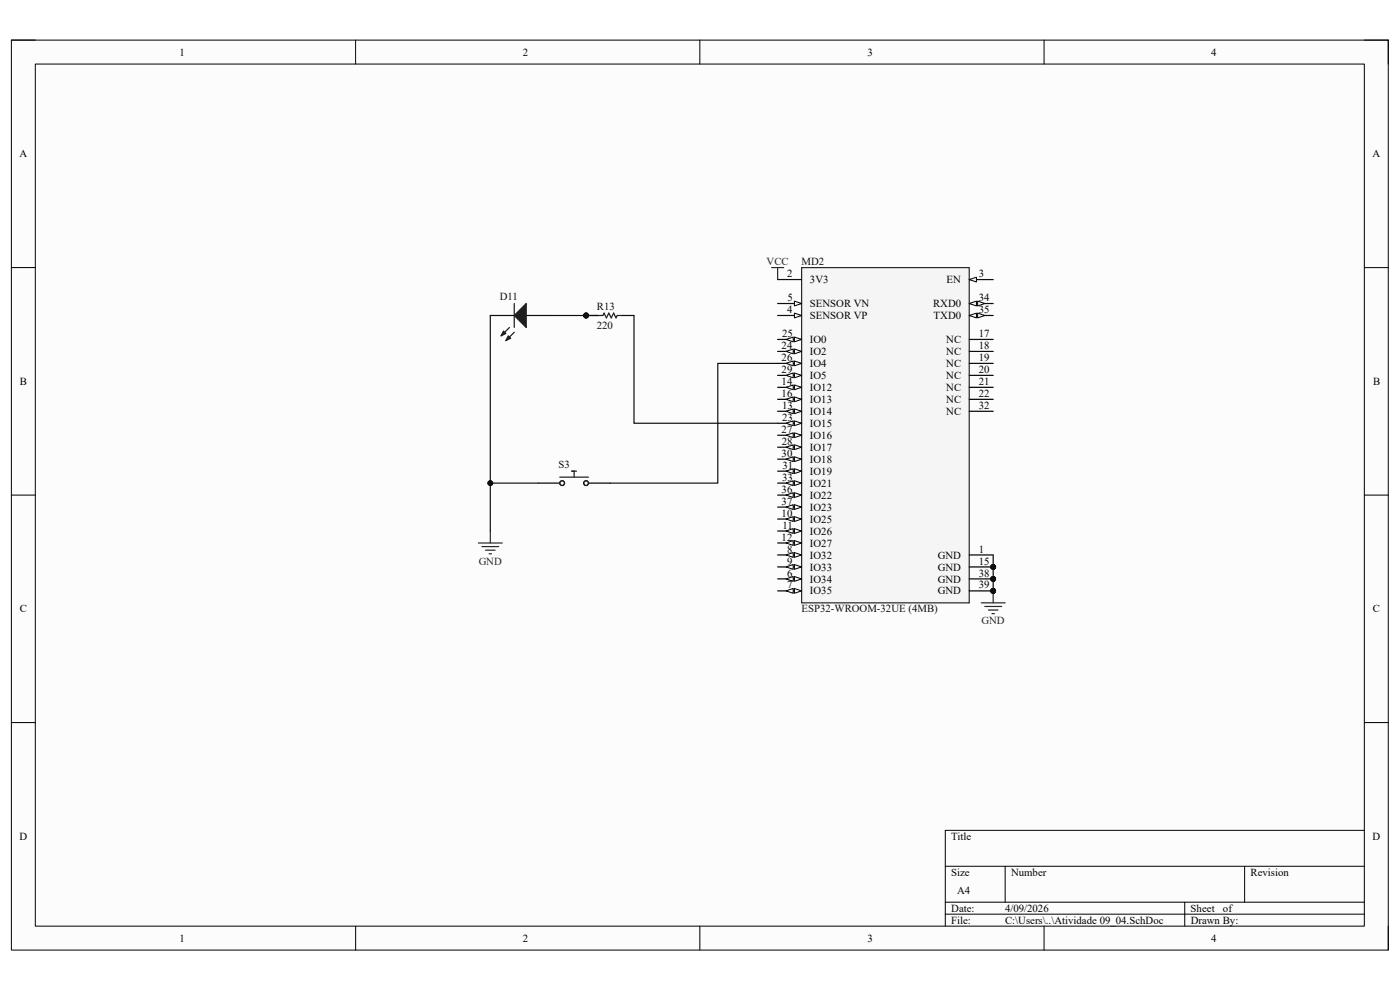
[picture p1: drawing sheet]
<svg xmlns="http://www.w3.org/2000/svg" width="297mm" height="210mm" viewBox="0 0 297 210" stroke-linecap="round" stroke-linejoin="round" font-family="sans-serif">
<path d="M2.4 8.5h292.1v193h-292.1z" fill-rule="evenodd" fill="#fcfcfc"/>
<path d="M2.4 8.5h292.1v193h-292.1z" fill="none" stroke="#000" stroke-width=".21"/>
<path d="M7.5 13.6h281.9v182.9h-281.9z" fill-rule="evenodd" fill="#fcfcfc"/>
<g fill="none" stroke="#000" stroke-width=".21">
<path d="M2.4 8.5h5.1M7.5 13.6h281.9v182.9h-281.9zM75.4 8.5v5.1M148.5 8.5v5.1M221.5 8.5v5.1M289.4 8.5h5.1v5.1M2.4 56.8h5.1M289.4 56.8h5.1M2.4 105h5.1M289.4 105h5.1M2.4 153.3h5.1M289.4 153.3h5.1"/>
<path d="M289.4 176.1h-88.9v20.4M75.4 196.5v5M148.5 196.5v5M200.5 183.8h88.9M200.5 191.4h88.9M200.5 193.9h88.9M213.2 183.8v7.6M221.5 196.5v5M251.3 191.4v5.1M264 183.8v7.6M294.5 196.5v5"/>
</g>
<circle cx="210.7" cy="120.3" r=".51" fill="#0e0e0e"/>
<circle cx="210.7" cy="120.3" r=".51" fill="none" stroke="#0e0e0e" stroke-width=".21"/>
<circle cx="210.7" cy="122.8" r=".51" fill="#0e0e0e"/>
<circle cx="210.7" cy="122.8" r=".51" fill="none" stroke="#0e0e0e" stroke-width=".21"/>
<circle cx="210.7" cy="125.4" r=".51" fill="#0e0e0e"/>
<circle cx="210.7" cy="125.4" r=".51" fill="none" stroke="#0e0e0e" stroke-width=".21"/>
<path d="M170.1 56.8h35.5v71.1h-35.5z" fill-rule="evenodd" fill="#f5f5f5"/>
<path d="M170.1 56.8h35.5v71.1h-35.5z" fill="none" stroke="#262626" stroke-width=".25"/>
<path d="M165 59.3h5.1M165 64.4h5.1" fill="none" stroke="#000" stroke-width=".25"/>
<path d="M168.5 63.9l1.6 .5-1.6 .5z" fill="#fbfbfb"/>
<path d="M168.5 63.9l1.6 .5-1.6 .5z" fill="none" stroke="#000" stroke-width=".21"/>
<path d="M165 66.9h5.1" fill="none" stroke="#000" stroke-width=".25"/>
<path d="M168.5 66.4l1.6 .5-1.6 .5z" fill="#fbfbfb"/>
<path d="M168.5 66.4l1.6 .5-1.6 .5z" fill="none" stroke="#000" stroke-width=".21"/>
<path d="M165 72h5.1" fill="none" stroke="#000" stroke-width=".25"/>
<path d="M168.5 71.5l1.6 .5-1.6 .5z" fill="#fbfbfb"/>
<path d="M168.5 71.5l1.6 .5-1.6 .5z" fill="none" stroke="#000" stroke-width=".21"/>
<path d="M166.8 72l1.5-.5v1z" fill="#fbfbfb"/>
<path d="M166.8 72l1.5-.5v1z" fill="none" stroke="#000" stroke-width=".21"/>
<path d="M165 74.5h5.1" fill="none" stroke="#000" stroke-width=".25"/>
<path d="M168.5 74l1.6 .5-1.6 .6z" fill="#fbfbfb"/>
<path d="M168.5 74l1.6 .5-1.6 .6z" fill="none" stroke="#000" stroke-width=".21"/>
<path d="M166.8 74.5l1.5-.5v1.1z" fill="#fbfbfb"/>
<path d="M166.8 74.5l1.5-.5v1.1z" fill="none" stroke="#000" stroke-width=".21"/>
<path d="M165 77.1h5.1" fill="none" stroke="#000" stroke-width=".25"/>
<path d="M168.5 76.6l1.6 .5-1.6 .5z" fill="#fbfbfb"/>
<path d="M168.5 76.6l1.6 .5-1.6 .5z" fill="none" stroke="#000" stroke-width=".21"/>
<path d="M166.8 77.1l1.5-.5v1z" fill="#fbfbfb"/>
<path d="M166.8 77.1l1.5-.5v1z" fill="none" stroke="#000" stroke-width=".21"/>
<path d="M165 79.6h5.1" fill="none" stroke="#000" stroke-width=".25"/>
<path d="M168.5 79.1l1.6 .5-1.6 .5z" fill="#fbfbfb"/>
<path d="M168.5 79.1l1.6 .5-1.6 .5z" fill="none" stroke="#000" stroke-width=".21"/>
<path d="M166.8 79.6l1.5-.5v1z" fill="#fbfbfb"/>
<path d="M166.8 79.6l1.5-.5v1z" fill="none" stroke="#000" stroke-width=".21"/>
<path d="M165 82.2h5.1" fill="none" stroke="#000" stroke-width=".25"/>
<path d="M168.5 81.7l1.6 .5-1.6 .5z" fill="#fbfbfb"/>
<path d="M168.5 81.7l1.6 .5-1.6 .5z" fill="none" stroke="#000" stroke-width=".21"/>
<path d="M166.8 82.2l1.5-.5v1z" fill="#fbfbfb"/>
<path d="M166.8 82.2l1.5-.5v1z" fill="none" stroke="#000" stroke-width=".21"/>
<path d="M165 84.7h5.1" fill="none" stroke="#000" stroke-width=".25"/>
<path d="M168.5 84.2l1.6 .5-1.6 .5z" fill="#fbfbfb"/>
<path d="M168.5 84.2l1.6 .5-1.6 .5z" fill="none" stroke="#000" stroke-width=".21"/>
<path d="M166.8 84.7l1.5-.5v1z" fill="#fbfbfb"/>
<path d="M166.8 84.7l1.5-.5v1z" fill="none" stroke="#000" stroke-width=".21"/>
<path d="M165 87.2h5.1" fill="none" stroke="#000" stroke-width=".25"/>
<path d="M168.5 86.7l1.6 .5-1.6 .6z" fill="#fbfbfb"/>
<path d="M168.5 86.7l1.6 .5-1.6 .6z" fill="none" stroke="#000" stroke-width=".21"/>
<path d="M166.8 87.2l1.5-.5v1.1z" fill="#fbfbfb"/>
<path d="M166.8 87.2l1.5-.5v1.1z" fill="none" stroke="#000" stroke-width=".21"/>
<path d="M165 89.8h5.1" fill="none" stroke="#000" stroke-width=".25"/>
<path d="M168.5 89.3l1.6 .5-1.6 .5z" fill="#fbfbfb"/>
<path d="M168.5 89.3l1.6 .5-1.6 .5z" fill="none" stroke="#000" stroke-width=".21"/>
<path d="M166.8 89.8l1.5-.5v1z" fill="#fbfbfb"/>
<path d="M166.8 89.8l1.5-.5v1z" fill="none" stroke="#000" stroke-width=".21"/>
<path d="M165 92.3h5.1" fill="none" stroke="#000" stroke-width=".25"/>
<path d="M168.5 91.8l1.6 .5-1.6 .5z" fill="#fbfbfb"/>
<path d="M168.5 91.8l1.6 .5-1.6 .5z" fill="none" stroke="#000" stroke-width=".21"/>
<path d="M166.8 92.3l1.5-.5v1z" fill="#fbfbfb"/>
<path d="M166.8 92.3l1.5-.5v1z" fill="none" stroke="#000" stroke-width=".21"/>
<path d="M165 94.9h5.1" fill="none" stroke="#000" stroke-width=".25"/>
<path d="M168.5 94.4l1.6 .5-1.6 .5z" fill="#fbfbfb"/>
<path d="M168.5 94.4l1.6 .5-1.6 .5z" fill="none" stroke="#000" stroke-width=".21"/>
<path d="M166.8 94.9l1.5-.5v1z" fill="#fbfbfb"/>
<path d="M166.8 94.9l1.5-.5v1z" fill="none" stroke="#000" stroke-width=".21"/>
<path d="M165 97.4h5.1" fill="none" stroke="#000" stroke-width=".25"/>
<path d="M168.5 96.9l1.6 .5-1.6 .5z" fill="#fbfbfb"/>
<path d="M168.5 96.9l1.6 .5-1.6 .5z" fill="none" stroke="#000" stroke-width=".21"/>
<path d="M166.8 97.4l1.5-.5v1z" fill="#fbfbfb"/>
<path d="M166.8 97.4l1.5-.5v1z" fill="none" stroke="#000" stroke-width=".21"/>
<path d="M165 99.9h5.1" fill="none" stroke="#000" stroke-width=".25"/>
<path d="M168.5 99.4l1.6 .5-1.6 .6z" fill="#fbfbfb"/>
<path d="M168.5 99.4l1.6 .5-1.6 .6z" fill="none" stroke="#000" stroke-width=".21"/>
<path d="M166.8 99.9l1.5-.5v1.1z" fill="#fbfbfb"/>
<path d="M166.8 99.9l1.5-.5v1.1z" fill="none" stroke="#000" stroke-width=".21"/>
<path d="M165 102.5h5.1" fill="none" stroke="#000" stroke-width=".25"/>
<path d="M168.5 102l1.6 .5-1.6 .5z" fill="#fbfbfb"/>
<path d="M168.5 102l1.6 .5-1.6 .5z" fill="none" stroke="#000" stroke-width=".21"/>
<path d="M166.8 102.5l1.5-.5v1z" fill="#fbfbfb"/>
<path d="M166.8 102.5l1.5-.5v1z" fill="none" stroke="#000" stroke-width=".21"/>
<path d="M165 105h5.1" fill="none" stroke="#000" stroke-width=".25"/>
<path d="M168.5 104.5l1.6 .5-1.6 .5z" fill="#fbfbfb"/>
<path d="M168.5 104.5l1.6 .5-1.6 .5z" fill="none" stroke="#000" stroke-width=".21"/>
<path d="M166.8 105l1.5-.5v1z" fill="#fbfbfb"/>
<path d="M166.8 105l1.5-.5v1z" fill="none" stroke="#000" stroke-width=".21"/>
<path d="M165 107.6h5.1" fill="none" stroke="#000" stroke-width=".25"/>
<path d="M168.5 107.1l1.6 .5-1.6 .5z" fill="#fbfbfb"/>
<path d="M168.5 107.1l1.6 .5-1.6 .5z" fill="none" stroke="#000" stroke-width=".21"/>
<path d="M166.8 107.6l1.5-.5v1z" fill="#fbfbfb"/>
<path d="M166.8 107.6l1.5-.5v1z" fill="none" stroke="#000" stroke-width=".21"/>
<path d="M165 110.1h5.1" fill="none" stroke="#000" stroke-width=".25"/>
<path d="M168.5 109.6l1.6 .5-1.6 .5z" fill="#fbfbfb"/>
<path d="M168.5 109.6l1.6 .5-1.6 .5z" fill="none" stroke="#000" stroke-width=".21"/>
<path d="M166.8 110.1l1.5-.5v1z" fill="#fbfbfb"/>
<path d="M166.8 110.1l1.5-.5v1z" fill="none" stroke="#000" stroke-width=".21"/>
<path d="M165 112.6h5.1" fill="none" stroke="#000" stroke-width=".25"/>
<path d="M168.5 112.1l1.6 .5-1.6 .6z" fill="#fbfbfb"/>
<path d="M168.5 112.1l1.6 .5-1.6 .6z" fill="none" stroke="#000" stroke-width=".21"/>
<path d="M166.8 112.6l1.5-.5v1.1z" fill="#fbfbfb"/>
<path d="M166.8 112.6l1.5-.5v1.1z" fill="none" stroke="#000" stroke-width=".21"/>
<path d="M165 115.2h5.1" fill="none" stroke="#000" stroke-width=".25"/>
<path d="M168.5 114.7l1.6 .5-1.6 .5z" fill="#fbfbfb"/>
<path d="M168.5 114.7l1.6 .5-1.6 .5z" fill="none" stroke="#000" stroke-width=".21"/>
<path d="M166.8 115.2l1.5-.5v1z" fill="#fbfbfb"/>
<path d="M166.8 115.2l1.5-.5v1z" fill="none" stroke="#000" stroke-width=".21"/>
<path d="M165 117.7h5.1" fill="none" stroke="#000" stroke-width=".25"/>
<path d="M168.5 117.2l1.6 .5-1.6 .5z" fill="#fbfbfb"/>
<path d="M168.5 117.2l1.6 .5-1.6 .5z" fill="none" stroke="#000" stroke-width=".21"/>
<path d="M166.8 117.7l1.5-.5v1z" fill="#fbfbfb"/>
<path d="M166.8 117.7l1.5-.5v1z" fill="none" stroke="#000" stroke-width=".21"/>
<path d="M165 120.3h5.1" fill="none" stroke="#000" stroke-width=".25"/>
<path d="M168.5 119.8l1.6 .5-1.6 .5z" fill="#fbfbfb"/>
<path d="M168.5 119.8l1.6 .5-1.6 .5z" fill="none" stroke="#000" stroke-width=".21"/>
<path d="M166.8 120.3l1.5-.5v1z" fill="#fbfbfb"/>
<path d="M166.8 120.3l1.5-.5v1z" fill="none" stroke="#000" stroke-width=".21"/>
<path d="M165 122.8h5.1" fill="none" stroke="#000" stroke-width=".25"/>
<path d="M168.5 122.3l1.6 .5-1.6 .5z" fill="#fbfbfb"/>
<path d="M168.5 122.3l1.6 .5-1.6 .5z" fill="none" stroke="#000" stroke-width=".21"/>
<path d="M166.8 122.8l1.5-.5v1z" fill="#fbfbfb"/>
<path d="M166.8 122.8l1.5-.5v1z" fill="none" stroke="#000" stroke-width=".21"/>
<path d="M165 125.3h5.1" fill="none" stroke="#000" stroke-width=".25"/>
<path d="M168.5 124.8l1.6 .5-1.6 .6z" fill="#fbfbfb"/>
<path d="M168.5 124.8l1.6 .5-1.6 .6z" fill="none" stroke="#000" stroke-width=".21"/>
<path d="M166.8 125.3l1.5-.5v1.1z" fill="#fbfbfb"/>
<path d="M166.8 125.3l1.5-.5v1.1z" fill="none" stroke="#000" stroke-width=".21"/>
<path d="M205.6 59.3h5.1" fill="none" stroke="#000" stroke-width=".25"/>
<path d="M205.6 59.3l1.5-.5v1z" fill="#fbfbfb"/>
<path d="M205.6 59.3l1.5-.5v1z" fill="none" stroke="#000" stroke-width=".21"/>
<path d="M205.6 64.4h5.1" fill="none" stroke="#000" stroke-width=".25"/>
<path d="M205.6 64.4l1.5-.5v1z" fill="#fbfbfb"/>
<path d="M205.6 64.4l1.5-.5v1z" fill="none" stroke="#000" stroke-width=".21"/>
<path d="M207.4 63.9l1.5 .5-1.5 .5z" fill="#fbfbfb"/>
<path d="M207.4 63.9l1.5 .5-1.5 .5z" fill="none" stroke="#000" stroke-width=".21"/>
<path d="M205.6 66.9h5.1" fill="none" stroke="#000" stroke-width=".25"/>
<path d="M205.6 66.9l1.5-.5v1z" fill="#fbfbfb"/>
<path d="M205.6 66.9l1.5-.5v1z" fill="none" stroke="#000" stroke-width=".21"/>
<path d="M207.4 66.4l1.5 .5-1.5 .5z" fill="#fbfbfb"/>
<path d="M207.4 66.4l1.5 .5-1.5 .5z" fill="none" stroke="#000" stroke-width=".21"/>
<path d="M205.6 72h5.1M205.6 74.5h5.1M205.6 77.1h5.1M205.6 79.6h5.1M205.6 82.2h5.1M205.6 84.7h5.1M205.6 87.2h5.1M205.6 117.7h5.1M205.6 120.3h5.1" fill="none" stroke="#000" stroke-width=".25"/>
<circle cx="210.7" cy="120.3" r=".51" fill="#0e0e0e"/>
<circle cx="210.7" cy="120.3" r=".51" fill="none" stroke="#0e0e0e" stroke-width=".21"/>
<path d="M205.6 122.8h5.1" fill="none" stroke="#000" stroke-width=".25"/>
<circle cx="210.7" cy="122.8" r=".51" fill="#0e0e0e"/>
<circle cx="210.7" cy="122.8" r=".51" fill="none" stroke="#0e0e0e" stroke-width=".21"/>
<path d="M205.6 125.3h5.1" fill="none" stroke="#000" stroke-width=".25"/>
<circle cx="210.7" cy="125.4" r=".51" fill="#0e0e0e"/>
<circle cx="210.7" cy="125.4" r=".51" fill="none" stroke="#0e0e0e" stroke-width=".21"/>
<path d="M208.2 127.9h5M208.9 128.7h3.6M209.7 129.4h2M210.4 130.2h.6M210.7 125.3v2.6" fill="none" stroke="#262626" stroke-width=".25"/>
<circle cx="210.7" cy="125.4" r=".51" fill="#0e0e0e"/>
<circle cx="210.7" cy="125.4" r=".51" fill="none" stroke="#0e0e0e" stroke-width=".21"/>
<path d="M210.7 117.7v2.6" fill="none" stroke="#0e0e0e" stroke-width=".25"/>
<circle cx="210.7" cy="120.3" r=".51" fill="#0e0e0e"/>
<circle cx="210.7" cy="120.3" r=".51" fill="none" stroke="#0e0e0e" stroke-width=".21"/>
<path d="M210.7 120.3v2.5" fill="none" stroke="#0e0e0e" stroke-width=".25"/>
<circle cx="210.7" cy="120.3" r=".51" fill="#0e0e0e"/>
<circle cx="210.7" cy="120.3" r=".51" fill="none" stroke="#0e0e0e" stroke-width=".21"/>
<circle cx="210.7" cy="122.8" r=".51" fill="#0e0e0e"/>
<circle cx="210.7" cy="122.8" r=".51" fill="none" stroke="#0e0e0e" stroke-width=".21"/>
<path d="M210.7 122.8v2.5" fill="none" stroke="#0e0e0e" stroke-width=".25"/>
<circle cx="210.7" cy="122.8" r=".51" fill="#0e0e0e"/>
<circle cx="210.7" cy="122.8" r=".51" fill="none" stroke="#0e0e0e" stroke-width=".21"/>
<circle cx="210.7" cy="125.4" r=".51" fill="#0e0e0e"/>
<circle cx="210.7" cy="125.4" r=".51" fill="none" stroke="#0e0e0e" stroke-width=".21"/>
<path d="M163.7 56.8h2.5M165 56.8v2.5" fill="none" stroke="#262626" stroke-width=".25"/>
<path d="M104 66.9h5.1M111.6 66.9h5.1" fill="none" stroke="#000" stroke-width=".25"/>
<path d="M109.1 66.9l2.5-2.5v5.1z" fill="#1c1c1c"/>
<path d="M108.1 69.5l-1.8 1.7M109.1 66.9l2.5-2.5v5.1zM109.1 70.5l-1.8 1.8" fill="none" stroke="#1c1c1c" stroke-width=".25"/>
<path d="M106.8 70.2l.5 .5-1 .5z" fill="#1c1c1c"/>
<path d="M106.8 70.2l.5 .5-1 .5z" fill="none" stroke="#1c1c1c" stroke-width=".25"/>
<path d="M107.8 71.2l.5 .6-1 .5z" fill="#1c1c1c"/>
<path d="M107.8 71.2l.5 .6-1 .5zM109.1 64.4v5.1" fill="none" stroke="#1c1c1c" stroke-width=".25"/>
<circle cx="124.3" cy="66.9" r=".51" fill="#0e0e0e"/>
<circle cx="124.3" cy="66.9" r=".51" fill="none" stroke="#0e0e0e" stroke-width=".21"/>
<path d="M124.3 66.9h2.6M132 66.9h2.5" fill="none" stroke="#000" stroke-width=".25"/>
<circle cx="124.3" cy="66.9" r=".51" fill="#0e0e0e"/>
<circle cx="124.3" cy="66.9" r=".51" fill="none" stroke="#0e0e0e" stroke-width=".21"/>
<path d="M126.9 66.9h1l.2-.5 .6 1 .5-1 .5 1 .5-1 .5 1 .2-.5h1.1" fill="none" stroke="#1c1c1c" stroke-width=".25"/>
<path d="M124.3 66.9h2.6M134.5 66.9v22.9h30.5" fill="none" stroke="#0e0e0e" stroke-width=".25"/>
<circle cx="124.3" cy="66.9" r=".51" fill="#0e0e0e"/>
<circle cx="124.3" cy="66.9" r=".51" fill="none" stroke="#0e0e0e" stroke-width=".21"/>
<path d="M116.7 66.9h7.6" fill="none" stroke="#0e0e0e" stroke-width=".25"/>
<circle cx="124.3" cy="66.9" r=".51" fill="#0e0e0e"/>
<circle cx="124.3" cy="66.9" r=".51" fill="none" stroke="#0e0e0e" stroke-width=".21"/>
<path d="M101.5 115.2h5.1M102.2 116h3.6M103 116.7h2M103.8 117.5h.5M104 112.6v2.6" fill="none" stroke="#262626" stroke-width=".25"/>
<path d="M104 66.9v45.7" fill="none" stroke="#0e0e0e" stroke-width=".25"/>
<circle cx="104" cy="102.5" r=".51" fill="#0e0e0e"/>
<circle cx="104" cy="102.5" r=".51" fill="none" stroke="#0e0e0e" stroke-width=".21"/>
<path d="M165 77.1h-12.7v25.4h-22.9M104 102.5h10.2" fill="none" stroke="#0e0e0e" stroke-width=".25"/>
<path d="M114.2 102.5h4.6M124.8 102.5h4.6" fill="none" stroke="#000" stroke-width=".25"/>
<g fill="none" stroke="#1c1c1c" stroke-width=".25">
<path d="M121.3 99.9h1M121.8 99.9v1.3M118.8 101.2h6"/>
<circle cx="119.3" cy="102.5" r=".51"/>
<circle cx="124.3" cy="102.5" r=".51"/>
</g>
<circle cx="104" cy="102.5" r=".51" fill="#0e0e0e"/>
<circle cx="104" cy="102.5" r=".51" fill="none" stroke="#0e0e0e" stroke-width=".21"/>
<g font-size="2.3">
<text x="38.1" y="11.8">1</text>
<text x="110.9" y="11.8">2</text>
<text x="184" y="11.8">3</text>
<text x="256.9" y="11.8">4</text>
<text x="4.1" y="33.4">A</text>
<text x="291.2" y="33.4">A</text>
<text x="167" y="58.8">2</text>
<text x="207.6" y="58.8">3</text>
<text x="167" y="63.9">5</text>
<text x="171.8" y="60.1">3V3</text>
<text x="171.8" y="65.2">SENSOR VN</text>
<text x="198" y="65.2">RXD0</text>
<text x="200.8" y="60.1">EN</text>
<text x="207.6" y="63.9">34</text>
<text x="165.9" y="71.5">25</text>
<text x="167" y="66.4">4</text>
<text x="171.8" y="67.7">SENSOR VP</text>
<text x="198.1" y="67.7">TXD0</text>
<text x="207.6" y="66.4">35</text>
<text x="207.6" y="71.5">17</text>
<text x="165.8" y="74">24</text>
<text x="165.8" y="76.6">26</text>
<text x="171.8" y="72.8">IO0</text>
<text x="171.8" y="75.3">IO2</text>
<text x="171.8" y="77.9">IO4</text>
<text x="200.7" y="72.8">NC</text>
<text x="200.7" y="75.3">NC</text>
<text x="200.7" y="77.9">NC</text>
<text x="207.6" y="74">18</text>
<text x="207.6" y="76.6">19</text>
<text x="4.2" y="81.7">B</text>
<text x="165.8" y="79.1">29</text>
<text x="165.8" y="81.7">14</text>
<text x="171.8" y="80.4">IO5</text>
<text x="171.8" y="82.9">IO12</text>
<text x="200.7" y="80.4">NC</text>
<text x="200.7" y="82.9">NC</text>
<text x="207.6" y="79.1">20</text>
<text x="207.6" y="81.7">21</text>
<text x="291.3" y="81.7">B</text>
<text x="165.8" y="84.2">16</text>
<text x="165.9" y="86.7">13</text>
<text x="165.9" y="89.3">23</text>
<text x="171.8" y="85.5">IO13</text>
<text x="171.8" y="88">IO14</text>
<text x="200.7" y="85.5">NC</text>
<text x="200.7" y="88">NC</text>
<text x="207.6" y="84.2">22</text>
<text x="207.6" y="86.7">32</text>
<text x="165.8" y="91.8">27</text>
<text x="165.9" y="94.4">28</text>
<text x="171.8" y="90.6">IO15</text>
<text x="171.8" y="93.1">IO16</text>
<text x="171.8" y="95.6">IO17</text>
<text x="165.8" y="96.9">30</text>
<text x="165.9" y="102">33</text>
<text x="166" y="99.4">31</text>
<text x="171.8" y="98.2">IO18</text>
<text x="171.8" y="100.7">IO19</text>
<text x="165.8" y="104.5">36</text>
<text x="165.8" y="107.1">37</text>
<text x="171.8" y="103.3">IO21</text>
<text x="171.8" y="105.8">IO22</text>
<text x="165.8" y="109.6">10</text>
<text x="166" y="112.1">11</text>
<text x="171.8" y="108.3">IO23</text>
<text x="171.8" y="110.9">IO25</text>
<text x="171.8" y="113.4">IO26</text>
<text x="165.8" y="114.7">12</text>
<text x="167" y="119.8">9</text>
<text x="167" y="117.2">8</text>
<text x="171.8" y="116">IO27</text>
<text x="171.8" y="118.5">IO32</text>
<text x="199" y="118.5">GND</text>
<text x="207.6" y="117.2">1</text>
<text x="207.6" y="119.8">15</text>
<text x="167" y="122.3">6</text>
<text x="167" y="124.8">7</text>
<text x="171.8" y="121">IO33</text>
<text x="171.8" y="123.6">IO34</text>
<text x="199" y="121">GND</text>
<text x="199" y="123.6">GND</text>
<text x="207.6" y="122.3">38</text>
<text x="207.6" y="124.8">39</text>
<text x="4.2" y="129.9">C</text>
<text x="171.8" y="126.1">IO35</text>
<text x="199" y="126.1">GND</text>
<text x="291.3" y="129.9">C</text>
<text x="4.1" y="178.2">D</text>
<text x="201.8" y="178.2">Title</text>
<text x="291.2" y="178.2">D</text>
<text x="201.8" y="185.8">Size</text>
<text x="214.5" y="185.8">Number</text>
<text x="265.3" y="185.8">Revision</text>
<text x="203.1" y="189.6">A4</text>
<text x="201.8" y="193.4">Date:</text>
<text x="201.8" y="196">File:</text>
<text x="213.2" y="196">C:\Users\..\Atividade 09_04.SchDoc</text>
<text x="213.2" y="193.4">4/09/2026</text>
<text x="252.6" y="193.4">Sheet</text>
<text x="252.6" y="196">Drawn By:</text>
<text x="259.5" y="193.4">of</text>
<text x="38.1" y="199.8">1</text>
<text x="110.9" y="199.8">2</text>
<text x="184" y="199.8">3</text>
<text x="256.9" y="199.8">4</text>
</g>
<g font-size="2.3" fill="#262626">
<text x="162.6" y="56.3">VCC</text>
<text x="101.6" y="119.8">GND</text>
<text x="208.2" y="132.5">GND</text>
</g>
<g font-size="2.3" fill="#0e0e0e">
<text x="170.1" y="56.3">MD2</text>
<text x="106" y="63.6">D11</text>
<text x="126.6" y="65.7">R13</text>
<text x="126.6" y="69.7">220</text>
<text x="118.5" y="99.2">S3</text>
<text x="170.1" y="129.9">ESP32-WROOM-32UE (4MB)</text>
</g>
</svg>
